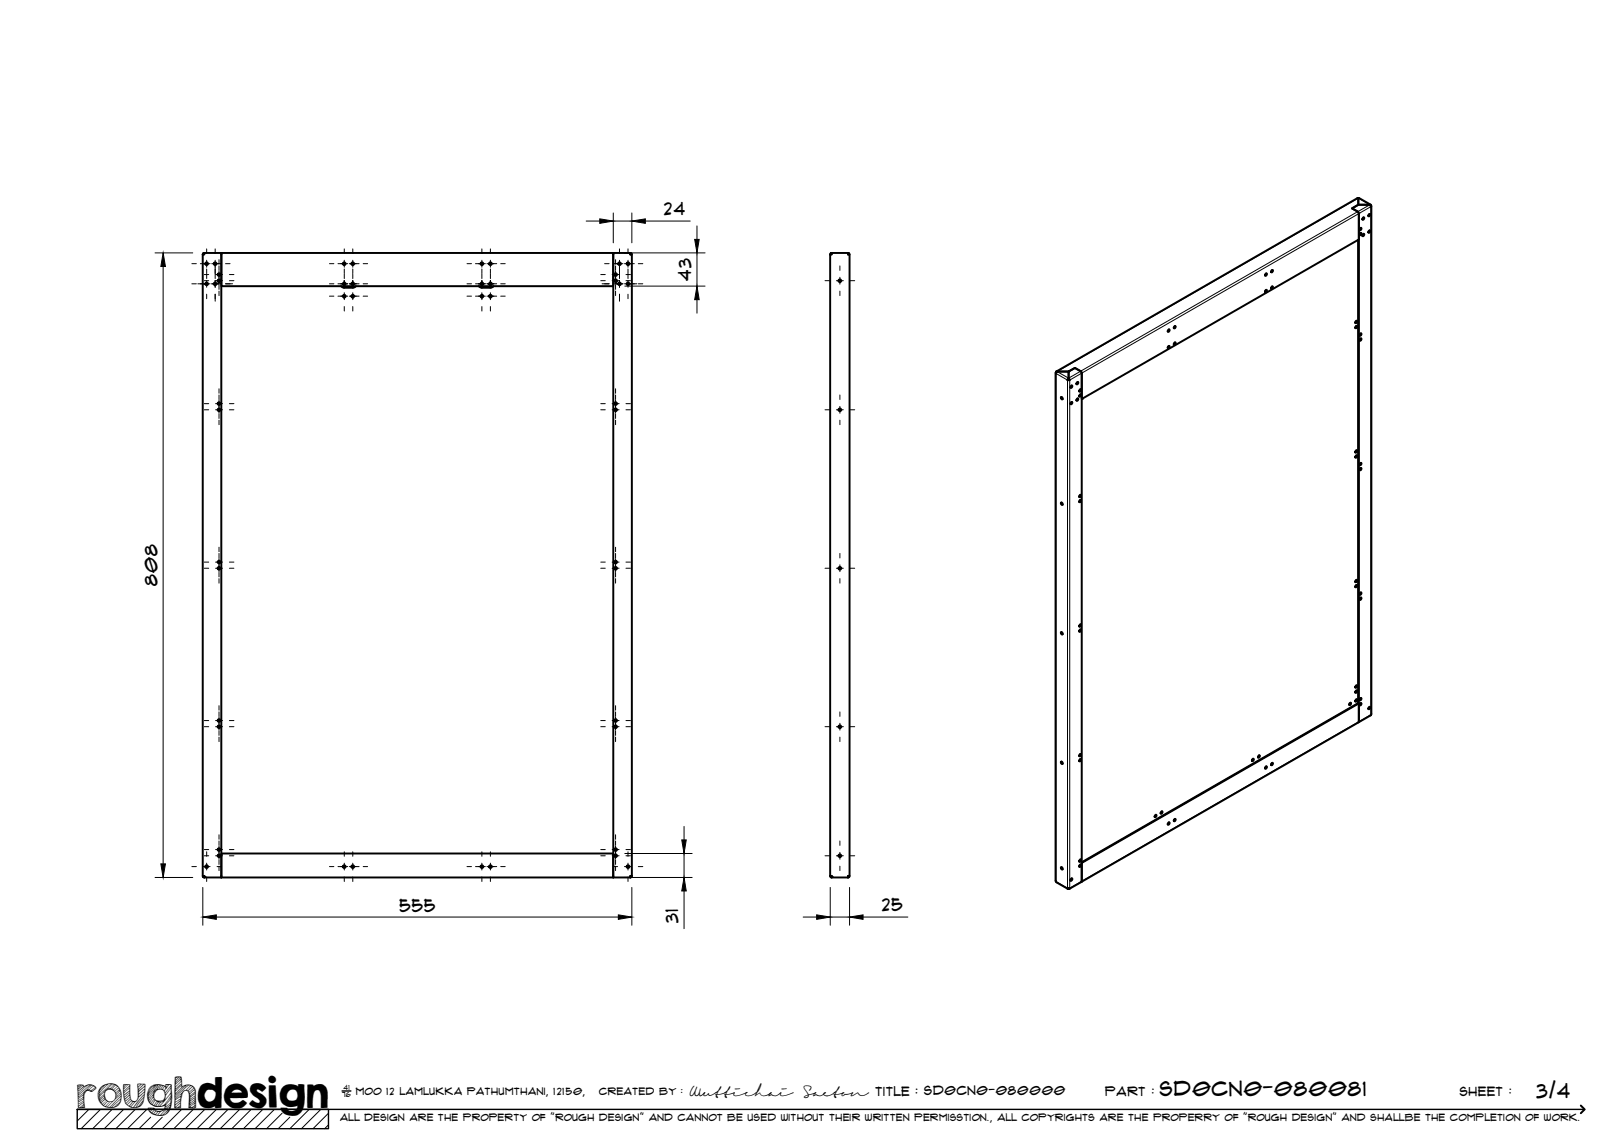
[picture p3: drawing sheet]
<svg xmlns="http://www.w3.org/2000/svg" width="420mm" height="297mm" viewBox="0 0 420 297" stroke-linecap="round" stroke-linejoin="round" font-family="sans-serif">
<!-- layer: Visible -->
<g fill="none" stroke="#000" stroke-width=".51">
<path d="M351.3 54.8l.2 .5 .1 131.4M351.3 54.8l.3 .5M351.4 51.3l-78.1 44.8M351.4 51.3v1.7l-1.6 .9 1.5 .9M351.4 53h.1M351.4 51.3l3.2 1.6M351.4 51.3v1.7M351.4 51.5h.1M351.4 51.4h.1M351.5 53l-1.7 .9 1.5 .9M351.5 53h2.9M351.6 55.3v6.7l-71.7 41.2v-6.7v131.5"/>
<path d="M351.9 59.1l.3-.1v.1l-.4 .5zM352.1 58.9l-.3 .6M352.6 56.4l.3-.1 .1 .1-.5 .5zM352.8 56.2l-.3 .6M354.1 59.7l.3-.1 .1 .2-.4 .4zM354.1 55.5l.3-.1 .1 .1-.4 .5zM354.4 59.6l-.4 .6M354.4 55.3l-.4 .6M354.4 53l.3 .5M354.4 53h.2v.2M354.7 53.1v.4M354.8 53.3l-.1 131.6"/>
<path d="M52.5 65.9v160.8l.4 .3-.2-.4M52.9 65.5l-.2 .4M52.9 65.5l-.4 .4M52.9 65.5h4.4M52.9 65.5v.4h-.4M56.3 72.7l.2 .3M57.3 65.5v161.5M57.3 65.5h101.4M57.3 65.6h.1M57.3 65.5v8.5h101.3v-8.1M92.1 74l-.9 .5h-2.1l-.8-.5M127.7 74l-.8 .5h-2.2l-.8-.5"/>
<path d="M158.6 65.6h.1M158.7 65.5v.4M158.7 65.5h4.3M158.7 65.9v160.7M159.6 72.7l-.2 .3M163 65.5l.3 .4M163.1 65.5l.4 .4h-.4zM163.5 65.9v160.7M214.8 65.9l.4-.4-.2 .4M214.8 65.9v160.7M219.4 65.5h-4.2v.4h-.4M219.4 65.5l.2 .4"/>
<path d="M219.4 65.5l.4 .4h-.4zM219.8 65.9v160.7h-.4v.4M327.4 75.1l.3-.1 .1 .2-.5 .4zM327.4 70.9l.3-.1 .1 .1-.5 .5zM327.6 75l-.3 .5M327.6 70.7l-.3 .6M329 74.2l.3-.1v.2l-.4 .4zM329 70l.3-.1v.1l-.4 .5zM329.2 74.1l-.3 .6M329.2 69.8l-.3 .6M351.4 62v119.9M351.9 60.4l.3-.1v.1l-.4 .5z"/>
<path d="M352.1 60.3l-.3 .5M352.6 60.6l.3-.1 .1 .2-.5 .4zM352.8 60.5l-.3 .5M273.1 96.5v131.4M273.2 96.3l.1 .1M273.5 96.1h2.9l1.7-.9 1.5 .8 .3 .5M273.5 96.1l-.3 .2M273.5 96.1l-.3 .5v-.3M273.5 96.1h2.9l.1 1.9-.3 .3 .3-.5M273.5 96.1h.1M276.2 98.3h.5M276.3 98.2h.3"/>
<path d="M276.5 96.3h.1M277.1 99.9l.3-.2v.2l-.4 .5zM277.3 99.7l-.3 .6M278.1 95.2h.1M278.6 99l.3-.2 .1 .2-.4 .4zM278.8 98.8l-.3 .6M279.6 96.1l-1.5-.9-1.6 .9v1.9l.3 .3-.3-.5M302.2 89.6l.3-.1 .1 .2-.4 .4zM302.2 85.4l.3-.2 .1 .2-.4 .5zM302.4 89.5l-.3 .5M302.4 85.2l-.3 .6M303.8 88.7l.3-.1 .1 .2-.5 .4z"/>
<path d="M303.8 84.5l.3-.1 .1 .1-.5 .5zM304 88.6l-.3 .5M304 84.3l-.3 .6M350.7 83.1l.3-.1 .1 .2-.4 .4zM350.7 84.4l.3-.1 .1 .2-.4 .4zM351 83l-.4 .5M351 84.3l-.4 .6M351.9 86.4l.3-.1v.1l-.4 .5zM351.9 87.7l.3-.1v.1l-.4 .5zM352.1 86.2l-.3 .6M352.1 87.6l-.3 .5M274.6 102.7l.3 .6"/>
<path d="M277.1 104.1l.3-.1v.2l-.4 .4zM277.3 104l-.3 .5M278.6 103.2l.3-.1 .1 .2-.4 .4zM278.8 103.1l-.3 .5M279.3 100.9l.3-.2 .1 .2-.4 .4zM279.3 102.2l.3-.2 .1 .2-.4 .4zM279.5 100.7l-.3 .6M279.5 102l-.3 .6M350.7 116.6l.3-.1 .1 .2-.4 .4zM350.7 118l.3-.2 .1 .2-.4 .4zM351 116.5l-.4 .6M351 117.8l-.4 .6"/>
<path d="M351.9 119.9l.3-.1v.1l-.4 .5zM352.1 119.8l-.3 .5M274.6 130l.3 .6M279.3 128.2l.3-.2 .1 .2-.4 .4zM279.3 129.5l.3-.2 .1 .2-.4 .4zM279.5 128l-.3 .6M279.5 129.3l-.3 .6M351.9 121.2l.3-.1v.1l-.4 .5zM352.1 121.1l-.3 .5M350.7 150.2l.3-.2 .1 .2-.4 .4zM350.7 151.5l.3-.1 .1 .1-.4 .5zM351 150l-.4 .6"/>
<path d="M351 151.3l-.4 .6M351.9 153.4l.3-.1v.2l-.4 .4zM351.9 154.7l.3-.1v.2l-.4 .4zM352.1 153.3l-.3 .5M352.1 154.6l-.3 .5M274.6 163.6l.3 .5M279.3 161.7l.3-.1 .1 .1-.4 .5zM279.3 163l.3-.1 .1 .1-.4 .5zM279.5 161.5l-.3 .6M279.5 162.9l-.3 .5M350.7 177.5l.3-.2 .1 .2-.4 .5zM350.7 178.8l.3-.1 .1 .1-.4 .5z"/>
<path d="M351 177.3l-.4 .6M351 178.6l-.4 .6M274.6 197.1l.3 .5M279.3 195.2l.3-.1 .1 .1-.4 .5zM279.3 196.5l.3-.1 .1 .2-.4 .4zM279.5 195.1l-.3 .5M279.5 196.4l-.3 .5M324 196.5l.3-.2 .1 .2-.4 .4zM324.2 196.3l-.3 .6M325.6 195.6l.3-.2v.2l-.4 .4zM325.8 195.4l-.3 .6M327.4 198.4l.3-.1 .1 .2-.5 .4z"/>
<path d="M327.6 198.3l-.3 .5M329 197.5l.3-.1v.2l-.4 .4zM329.2 197.4l-.3 .5M349.2 182l.3-.2v.2l-.4 .4zM349.4 181.8l-.3 .6M350.7 181.1l.3-.2 .1 .2-.4 .4zM351 180.9l-.4 .6M351.4 181.9l.2 .1M351.4 181.9l-71.5 41.2M351.5 186.7v.2l.1-.2M351.6 186.7v-4.7l-71.7 41.3v4.7M351.9 180.7l.3-.1v.2l-.4 .4z"/>
<path d="M351.9 182l.3-.1v.2l-.4 .4zM352.1 180.6l-.3 .5M352.1 181.9l-.3 .6M354.1 183l.3-.1 .1 .2-.4 .4zM354.4 182.9l-.4 .5M354.7 184.9l-74.9 43.3M298.8 211l.3-.2 .1 .2-.4 .4zM299.1 210.8l-.4 .6M300.4 210.1l.3-.2 .1 .2-.5 .4zM300.6 209.9l-.3 .6M302.2 212.9l.3-.1 .1 .1-.4 .5zM302.4 212.8l-.3 .5"/>
<path d="M303.8 212l.3-.1 .1 .1-.5 .5zM304 211.9l-.3 .5M52.5 226.6h.4v.4h4.4M52.9 227h.1M57.3 227h101.4M57.3 226.9h.1M158.6 226.6v-5.8h-101.3v6.2M158.6 226.9h.1M158.7 226.6v.4M158.7 227h4.3M163.3 226.6l-.3 .4M163.5 226.6h-.4l-.1 .4"/>
<path d="M163.5 226.6l-.4 .4M214.8 226.6l.4 .4-.2-.4M214.8 226.6h.4v.4h4.2M215.2 227h.1M219.6 226.6l-.2 .4M219.8 226.6l-.4 .4M273.1 227.9l.1 .2M273.2 228.1l3.1 1.9M274.6 224.4l.3 .5M276.5 229.9l-.2 .1-.1-.2h.5l-.1 .2-.1-.1M277.1 227.4l.3-.1v.1l-.4 .5zM277.1 227.8h-.1"/>
<path d="M277.2 227.7l-.3 .1M277.3 227.3l-.3 .5M279.3 223.8l.3-.1 .1 .2-.4 .4zM279.3 222.5l.3-.1 .1 .1-.4 .5zM279.5 223.7l-.3 .5M279.5 222.4l-.3 .5M279.8 228.2l-3.1 1.8M279.9 228l-.1 .2"/>
<circle cx="53.5" cy="73.4" r=".35"/>
<circle cx="53.5" cy="68.2" r=".35"/>
<circle cx="55.7" cy="68.2" r=".35"/>
<circle cx="55.7" cy="73.4" r=".35"/>
<circle cx="56.7" cy="72.6" r=".35"/>
<circle cx="56.7" cy="71.1" r=".35"/>
<circle cx="89.1" cy="76.6" r=".35"/>
<circle cx="89.1" cy="73.4" r=".35"/>
<circle cx="89.1" cy="68.2" r=".35"/>
<circle cx="91.3" cy="68.2" r=".35"/>
<circle cx="91.3" cy="73.4" r=".35"/>
<circle cx="91.3" cy="76.6" r=".35"/>
<circle cx="124.7" cy="76.6" r=".35"/>
<circle cx="124.7" cy="68.2" r=".35"/>
<circle cx="124.7" cy="73.4" r=".35"/>
<circle cx="126.9" cy="76.6" r=".35"/>
<circle cx="126.9" cy="68.2" r=".35"/>
<circle cx="126.9" cy="73.4" r=".35"/>
<circle cx="159.3" cy="71.1" r=".35"/>
<circle cx="159.3" cy="72.6" r=".35"/>
<circle cx="160.3" cy="73.4" r=".35"/>
<circle cx="160.3" cy="68.2" r=".35"/>
<circle cx="162.5" cy="68.2" r=".35"/>
<circle cx="162.5" cy="73.4" r=".35"/>
<circle cx="217.3" cy="72.6" r=".35"/>
<circle cx="56.7" cy="106" r=".35"/>
<circle cx="56.7" cy="104.4" r=".35"/>
<circle cx="159.3" cy="106" r=".35"/>
<circle cx="159.3" cy="104.4" r=".35"/>
<circle cx="217.3" cy="106" r=".35"/>
<circle cx="274.7" cy="103.1" r=".26"/>
<circle cx="274.7" cy="130.4" r=".26"/>
<circle cx="56.7" cy="147" r=".35"/>
<circle cx="56.7" cy="145.4" r=".35"/>
<circle cx="159.3" cy="147" r=".35"/>
<circle cx="159.3" cy="145.4" r=".35"/>
<circle cx="217.3" cy="147" r=".35"/>
<circle cx="274.7" cy="163.9" r=".26"/>
<circle cx="56.7" cy="186.4" r=".35"/>
<circle cx="56.7" cy="188" r=".35"/>
<circle cx="159.3" cy="186.4" r=".35"/>
<circle cx="159.3" cy="188" r=".35"/>
<circle cx="217.3" cy="188" r=".35"/>
<circle cx="274.7" cy="197.4" r=".26"/>
<circle cx="56.7" cy="219.8" r=".35"/>
<circle cx="159.3" cy="219.8" r=".35"/>
<circle cx="53.5" cy="224.2" r=".35"/>
<circle cx="56.7" cy="221.4" r=".35"/>
<circle cx="89.1" cy="224.2" r=".35"/>
<circle cx="91.3" cy="224.2" r=".35"/>
<circle cx="124.7" cy="224.2" r=".35"/>
<circle cx="126.9" cy="224.2" r=".35"/>
<circle cx="159.3" cy="221.4" r=".35"/>
<circle cx="162.5" cy="224.2" r=".35"/>
<circle cx="217.3" cy="221.4" r=".35"/>
<circle cx="274.7" cy="224.7" r=".26"/>
</g>
<g fill="#000">
<circle cx="279.9" cy="103.2" r=".25"/>
<circle cx="52.9" cy="226.9" r=".25"/>
<circle cx="163.1" cy="226.9" r=".25"/>
<circle cx="215.2" cy="226.9" r=".25"/>
<circle cx="219.4" cy="226.9" r=".25"/>
</g>
<!-- layer: Visible Narrow -->
<path d="M351.3 54.8l-74.8 43M351.3 54.8l3.1-1.8-3-1.7-77.9 44.8 3 1.7M351.3 54.8h.1M351.6 55.3h.1M351.6 55.3l-74.8 43v131.5l74.8-43.1M351.6 55.3l3.1-1.8v131.4l-3.1 1.8M351.3 62.1v119.9M273.2 96.6l3 1.7v131.5l-3-1.7zM273.4 96.2l-.1 .1M279.6 96v.1M351.6 186.7h.1" fill="none" stroke="#000" stroke-width=".26"/>
<!-- layer: TitleBlock -->
<path d="M20 287h65v5h-65zM20 287h390M88.5 282.3h2.3" fill="none" stroke="#000" stroke-width=".36"/>
<path d="M409 286.1l1 .9-1 1" fill="none" stroke="#000" stroke-width=".51"/>
<g fill="none" stroke="#000" stroke-width=".26">
<path d="M23 287l-3 3.1M26 287l-5 5M29 287l-5 5M32 287l-5 5M35 287l-5 5M38 287l-5 5M39 289.1l-3 2.9M42 289.1l-3 2.9M47 287l-5 5M50 287l-5 5M53 287l-5 5M56 287l-5 5"/>
<path d="M59 287l-5 5M62 287l-5 5M65 287l-5 5M68 287l-5 5M71 287l-5 5M73 288l-4 4M75 289.1l-3 2.9M80 287l-5 5M83 287l-5 5M85 288l-4 4M85 291l-1 1"/>
</g>
<!-- layer: Smart Centers -->
<g fill="none" stroke="#000" stroke-width=".26">
<path d="M49.6 68.2h1.2M49.6 73.4h1.2M51.2 73.4h3.2M51.8 68.2h2.6M52.8 72.6h1.2M52.8 71h1.2M53.5 64.4v1.2M53.5 67.3v1.8M53.5 69.6v1.2M53.5 70.9v1.2M53.5 72.5v1.8M53.5 76.1v1.2"/>
<path d="M54.8 68.2h2.5M54.8 73.4h2.5M55.7 64.4v1.2M55.7 67.3v3.5M55.7 70.9v1.2M55.7 72.5v1.8M55.7 76.1v1.8M55.8 72.6h1.8M55.8 71h1.8M56.7 67.2v1.2M56.7 68.8v1.2M56.7 70.2v3.3"/>
<path d="M56.7 73.7v1.2M56.7 75.3v1.2M58.4 68.2h1.1M58.4 73.4h1.8M59.4 72.6h1.1M59.4 71h1.1M85.2 68.2h1.2M85.2 73.4h1.2M85.2 76.6h1.2M87.4 68.2h2.6M87.4 73.4h2.6M87.4 76.6h2.6"/>
<path d="M89.1 64.4v1.2M89.1 67.3v1.8M89.1 69.6v1.2M89.1 70.9v1.2M89.1 72.5v1.8M89.1 75.7v1.8M89.1 79.3v1.2M90.4 68.2h2.5M90.4 73.4h2.5M90.4 76.6h2.5M91.3 64.4v1.2M91.3 67.3v1.8"/>
<path d="M91.3 69.6v1.2M91.3 70.9v1.2M91.3 72.5v1.8M91.3 75.7v1.8M91.3 79.3v1.2M94 68.2h1.1M94 73.4h1.1M94 76.6h1.1M120.8 68.2h1.2M120.8 73.4h1.2M120.8 76.6h1.2M123 68.2h2.6"/>
<path d="M123 73.4h2.6M123 76.6h2.6M124.7 64.4v1.2M124.7 67.3v1.8M124.7 69.6v1.2M124.7 70.9v1.2M124.7 72.5v1.8M124.7 75.7v1.8M124.7 79.3v1.2M126 68.2h2.5M126 73.4h2.5M126 76.6h2.5"/>
<path d="M126.9 64.4v1.2M126.9 67.3v1.8M126.9 69.6v1.2M126.9 70.9v1.2M126.9 72.5v1.8M126.9 75.7v1.8M126.9 79.3v1.2M129.5 68.2h1.2M129.5 73.4h1.2M129.5 76.6h1.2M155.4 72.6h1.2M155.4 71h1.2"/>
<path d="M155.8 73.4h1.8M156.4 68.2h1.2M158.4 72.6h1.8M158.4 71h1.8M158.6 68.2h2.6M158.6 73.4h2.6M159.3 67.2v1.2M159.3 68.8v1.2M159.3 70.2v3.3M159.3 73.7v1.2M159.3 75.3v1.2M160.3 64.4v1.2"/>
<path d="M160.3 67.3v3.5M160.3 70.9v1.2M160.3 72.5v1.8M160.3 76.1v1.8M161.6 68.2h2.5M161.6 73.4h3.2M161.9 72.6h1.2M161.9 71h1.2M162.5 64.4v1.2M162.5 67.3v1.8M162.5 69.6v1.2M162.5 70.9v1.2"/>
<path d="M162.5 72.5v1.8M162.5 76.1v1.2M165.1 68.2h1.2M165.1 73.4h1.2M213.4 72.6h1.2M216.4 72.6h1.8M217.3 68.8v1.2M217.3 71.7v1.8M217.3 75.3v1.2M220 72.6h1.1M52.8 106h1.2M52.8 104.4h1.2"/>
<path d="M55.8 106h1.8M55.8 104.4h1.8M56.7 100.6v1.2M56.7 102.2v1.2M56.7 103.5v3.4M56.7 107.1v1.2M56.7 108.7v1.2M59.4 106h1.1M59.4 104.4h1.1M155.4 106h1.2M155.4 104.4h1.2M158.4 106h1.8"/>
<path d="M158.4 104.4h1.8M159.3 100.6v1.2M159.3 102.2v1.2M159.3 103.5v3.4M159.3 107.1v1.2M159.3 108.7v1.2M161.9 106h1.2M161.9 104.4h1.2M213.4 106h1.2M216.4 106h1.8M217.3 102.2v1.2M217.3 105.1v1.8"/>
<path d="M217.3 108.7v1.2M220 106h1.1M52.8 147h1.2M52.8 145.4h1.2M55.8 147h1.8M55.8 145.4h1.8M56.7 141.6v1.2M56.7 143.2v1.2M56.7 144.5v3.4M56.7 148.1v1.2M56.7 149.7v1.2M59.4 147h1.1"/>
<path d="M59.4 145.4h1.1M155.4 147h1.2M155.4 145.4h1.2M158.4 147h1.8M158.4 145.4h1.8M159.3 141.6v1.2M159.3 143.2v1.2M159.3 144.5v3.4M159.3 148.1v1.2M159.3 149.7v1.2M161.9 147h1.2M161.9 145.4h1.2"/>
<path d="M213.4 147h1.2M216.4 147h1.8M217.3 143.2v1.2M217.3 146.1v1.8M217.3 149.7v1.2M220 147h1.1M52.8 188h1.2M52.8 186.4h1.2M55.8 188h1.8M55.8 186.4h1.8M56.7 182.6v1.2M56.7 184.2v1.2"/>
<path d="M56.7 185.5v3.4M56.7 189.1v1.2M56.7 190.7v1.2M59.4 188h1.1M59.4 186.4h1.1M155.4 188h1.2M155.4 186.4h1.2M158.4 188h1.8M158.4 186.4h1.8M159.3 182.6v1.2M159.3 184.2v1.2M159.3 185.5v3.4"/>
<path d="M159.3 189.1v1.2M159.3 190.7v1.2M161.9 188h1.2M161.9 186.4h1.2M213.4 188h1.2M216.4 188h1.8M217.3 184.2v1.2M217.3 187.1v1.8M217.3 190.7v1.2M220 188h1.1M52.8 219.8h1.2M55.8 219.8h1.8"/>
<path d="M56.7 216v1.2M56.7 217.6v1.1M56.7 218.9v3.4M59.4 219.8h1.1M155.4 219.8h1.2M158.4 219.8h1.8M159.3 216v1.2M159.3 217.6v1.1M159.3 218.9v3.4M161.9 219.8h1.2M217.3 217.6v1.1M49.6 224.2h1.2"/>
<path d="M52.6 224.2h1.8M52.8 221.4h1.2M53.5 220.4v1.2M53.5 223.3v1.8M53.5 226.9v1.2M55.8 221.4h1.8M56.2 224.2h1.1M56.7 222.5v1.2M56.7 224.1v1.2M59.4 221.4h1.1M85.2 224.2h1.2M87.4 224.2h2.6"/>
<path d="M89.1 220.4v1.2M89.1 223.3v1.8M89.1 226.9v1.2M90.4 224.2h2.5M91.3 220.4v1.2M91.3 223.3v1.8M91.3 226.9v1.2M94 224.2h1.1M120.8 224.2h1.2M123 224.2h2.6M124.7 220.4v1.2M124.7 223.3v1.8"/>
<path d="M124.7 226.9v1.2M126 224.2h2.5M126.9 220.4v1.2M126.9 223.3v1.8M126.9 226.9v1.2M129.5 224.2h1.2M155.4 221.4h1.2M158.4 221.4h1.8M158.6 224.2h1.2M159.3 222.5v1.2M159.3 224.1v1.2M161.6 224.2h1.8"/>
<path d="M161.9 221.4h1.2M162.5 220.4v1.2M162.5 223.3v1.8M162.5 226.9v1.2M165.1 224.2h1.2M213.4 221.4h1.2M216.4 221.4h1.8M217.3 220.5v1.8M217.3 224.1v1.2M220 221.4h1.1"/>
</g>
<!-- layer: FD_Dimensions -->
<g fill="none" stroke="#000" stroke-width=".26">
<path d="M151.7 57.2h3.5M158.7 55.1v7.7M158.7 57.2h4.8M163.5 55.1v7.7M167 57.2h11.6M180.3 58.4v3.5M40.1 65.4h9.8M42.2 68.9v154.6M161.6 65.4h20.8M161.6 74h20.8M180.3 65.4v8.6M180.3 77.5v3.5"/>
<path d="M177 213.8v3.5M40.1 227h9.8M52.5 229.6v9.8M56 237.3h104M161.6 227h17.5M161.6 220.8h17.5M163.5 229.6v9.8M177 220.8v6.2M177 230.5v9.8M207.8 237.3h3.5M214.8 237.3h5M214.8 229.6v9.8"/>
<path d="M219.8 229.6v9.8M223.3 237.3h11.6"/>
</g>
<path d="M155.2 56.6l3.5 .6-3.5 .6zM163.5 57.2l3.5-.6v1.2zM42.2 65.4l.6 3.5h-1.2zM179.7 61.9h1.2l-.6 3.5zM180.3 74l.6 3.5h-1.2zM176.4 217.3h1.1l-.5 3.5zM41.6 223.5h1.2l-.6 3.5zM52.5 237.3l3.5-.6v1.2zM160 236.7l3.5 .6-3.5 .6zM177 227l.5 3.5h-1.1zM211.3 236.7l3.5 .6-3.5 .6zM219.8 237.3l3.5-.6v1.2z" fill="#000" stroke="#000" stroke-width=".26"/>
<text font-size="9.7" x="19.9" y="286.8">roughdesign</text>
<g font-size="5.3">
<text x="300.1" y="283.6">SD0CN0-080081</text>
<text x="397.5" y="284">3/4</text>
</g>
<g font-size="4.6">
<text x="171.9" y="55.7">24</text>
<text x="178.8" y="72.6" transform="rotate(-90 178.8 72.6)">43</text>
<text x="40.7" y="151.6" transform="rotate(-90 40.7 151.6)">808</text>
<text x="103.4" y="235.8">555</text>
<text x="175.5" y="238.9" transform="rotate(-90 175.5 238.9)">31</text>
<text x="228.2" y="235.8">25</text>
</g>
<g font-size="3.4">
<text x="178.3" y="283.5">Wuttichai</text>
<text x="208.1" y="283.5">Saeton title : SD0CN0-080000</text>
</g>
<g font-size="3.3">
<text x="286" y="283.5">Part :</text>
<text x="377.7" y="283.5">sheet :</text>
</g>
<g font-size="2.7">
<text x="92.1" y="283.3">moo 12 Lamlukka pathumthani, 12150,</text>
<text x="155" y="283.3">created by :</text>
</g>
<text font-size="2.6" x="88" y="290.1">all design are the property of &quot;rough design&quot; and cannot be used without their written permisstion., all copyrights are the properry of &quot;rough design&quot; and shallbe the completion of work.</text>
<g font-size="1.9">
<text x="88.5" y="283.9">76</text>
<text x="88.9" y="282.1">41</text>
</g>
</svg>
